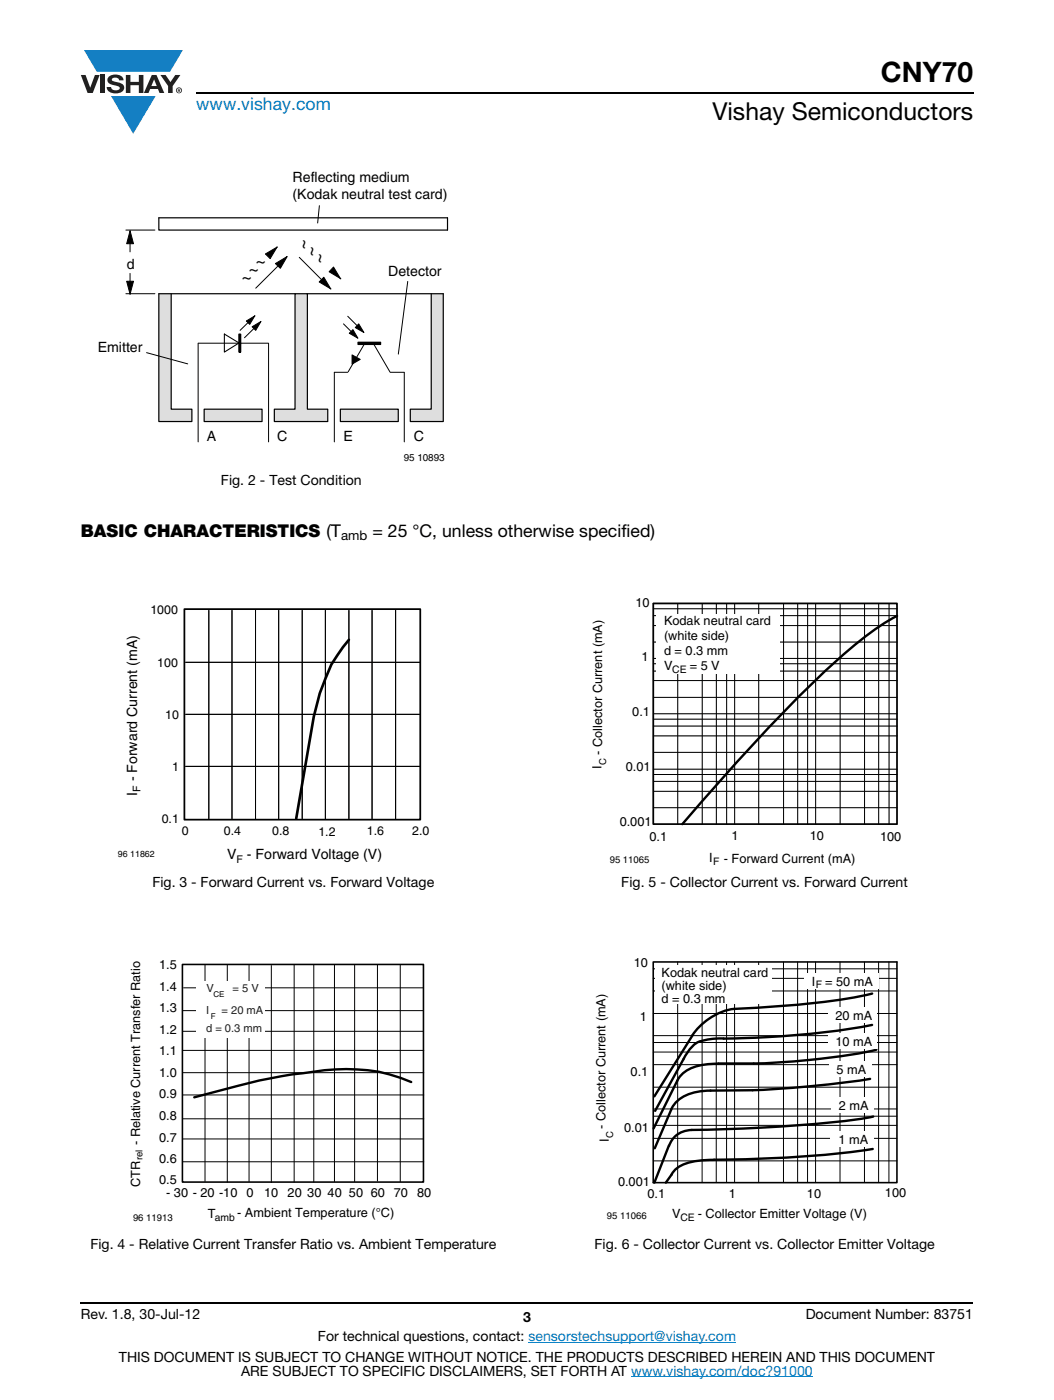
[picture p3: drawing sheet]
<svg xmlns="http://www.w3.org/2000/svg" width="210mm" height="279mm" viewBox="0 0 210 279" stroke-linecap="round" stroke-linejoin="round" font-family="sans-serif">
<g fill="#147fc3">
<path d="M16.8 10h19.7l-2.6 4.3h-1.1h-13.5z"/>
<path d="M22.2 19.2h8.9l-4.5 7.5z"/>
</g>
<g fill="#231f20">
<path d="M16.1 15h1l.9 2.5 .9-2.5h1l-1.4 3.6h-1z"/>
<path d="M20 15h.9v3.6h-.9z"/>
<path d="M21.8 15.3a2.1 2.1 0 0 1 2.7 .3l.1 .4h-.8a.79 .79 0 0 0-.7-.5 .79 .79 0 0 0-.8 .4l.2 .3 1 .2a1.08 1.08 0 0 1 1.3 1 1.08 1.08 0 0 1-1.1 1.2 1.73 1.73 0 0 1-2.4-1.2h.9a.96 .96 0 0 0 .8 .6 .96 .96 0 0 0 .9-.4 1.31 1.31 0 0 0-1.2-.6 1.03 1.03 0 0 1-1.1-.6 1.03 1.03 0 0 1 .2-1.1z"/>
<path d="M25.1 15h.9v1.3h1.7v-1.3h.9v3.6h-.9v-1.6h-1.7v1.6h-.9z"/>
<path d="M32 15h1l1 1.4 1-1.4h1l-1.6 2.2v1.4h-.9v-1.4z"/>
<path d="M30.7 15.9l.6 1.3h-1.1zM30.3 15l-1.6 3.6h.9l.4-.8h1.5l.3 .8h1l-1.6-3.6z"/>
<path d="M35.3 18a.46 .46 0 0 1 .9 0 .46 .46 0 0 1-.9 0zM35.1 18a.6 .6 0 0 0 1.2 0 .6 .6 0 0 0-1.2 0z"/>
<path d="M35.6 17.8h.2v.2h-.2zM35.5 17.7v.7h.1v-.3l.4 .3-.2-.3 .2-.2-.1-.2z"/>
</g>
<path d="M39.1 18.6h155M16.1 260h178" fill="none" stroke="#000" stroke-width=".36"/>
<path d="M105.4 267.9h41.4M125.9 274.8h36.3" fill="none" stroke="#007ec4" stroke-width=".2"/>
<path d="M19.5 34h77.3v58.4h-77.3z" fill="#fff"/>
<path d="M52.9 50.7l2.4-1.4-1.4 2.3zM54.9 52.6l2.4-1.4-1.4 2.3zM56.2 52.3l-5.2 5.2" fill="none" stroke="#000" stroke-width=".2"/>
<g fill="#000">
<path d="M54.9 52.6l2.4-1.4-1.4 2.3z"/>
<path d="M52.9 50.7l2.4-1.4-1.4 2.3z" fill-rule="evenodd"/>
</g>
<path d="M31.7 43.5h57.6v2.4h-57.6z" fill="none" stroke="#000" stroke-width=".24"/>
<path d="M31.7 58.6h2.4v23.1h4.2v2.4h-6.6z" fill-rule="evenodd" fill="#dedede"/>
<path d="M31.7 58.6v25.5h6.6v-2.4h-4.2v-23.1" fill="none" stroke="#000" stroke-width=".24"/>
<path d="M40.7 81.7h11.6v2.4h-11.6z" fill="#dedede"/>
<path d="M31.7 58.6h27.2M40.7 81.7h11.6v2.4h-11.6z" fill="none" stroke="#000" stroke-width=".24"/>
<path d="M58.9 58.6h2.4v23.1h4.1v2.4h-10.7v-2.4h4.2z" fill-rule="evenodd" fill="#dedede"/>
<path d="M58.9 58.6h2.4v23.1h4.1v2.4h-10.7v-2.4h4.2z" fill="none" stroke="#000" stroke-width=".24"/>
<path d="M67.9 81.7h11.5v2.4h-11.5z" fill="#dedede"/>
<path d="M67.9 81.7h11.5v2.4h-11.5z" fill="none" stroke="#000" stroke-width=".24"/>
<path d="M86 58.6h2.4v25.5h-6.6v-2.4h4.2z" fill-rule="evenodd" fill="#dedede"/>
<path d="M61.3 58.6h27.1v25.5h-6.6v-2.4h4.2v-23.1" fill="none" stroke="#000" stroke-width=".24"/>
<path d="M39.5 68.5v19.7M47.7 66.7h.3v3.6h-.3zM49.1 64.1l1.8-1.1-1.1 1.7zM53.6 68.5v19.7M66.7 74.3v13.9M70.2 70.8l1.7 .9-1.7 1zM71.4 68.3h4.5v.5h-4.5zM72.8 68.4l-3.3 5.8M74.4 68.4l3.4 5.8M80.6 74.3v13.9" fill="none" stroke="#000" stroke-width=".2"/>
<g fill="#000">
<path d="M70.2 70.8l1.7 .9-1.7 1z"/>
<path d="M49.1 64.1l1.8-1.1-1.1 1.7z" fill-rule="evenodd"/>
</g>
<path d="M71.4 68.3h4.5v.5h-4.5z" fill="#000"/>
<path d="M47.9 66.7v3.6" fill="none" stroke="#000" stroke-width=".35"/>
<path d="M44.8 66.7l2.9 1.7-2.9 1.9z" fill="#fff"/>
<path d="M44.8 66.7l2.9 1.7-2.9 1.9zM47.7 66.7v3.6M47.9 68.6h.1" fill="none" stroke="#000" stroke-width=".21"/>
<g fill="none" stroke="#000" stroke-width=".2">
<path d="M25.1 58.6h5.8M25.1 45.9h5.8M25.3 56.1h1.3l-.7 2.6zM25.9 46l.7 2.6h-1.3zM25.9 46.8v3.5M25.9 54.6v3.5M59.7 51.4l5.2 5.2M63.7 41l-.3 3.5M64.6 55.3l1.4 2.4-2.3-1.4zM66.5 53.3l1.5 2.3-2.3-1.4zM81.3 56.2l-1.8 14.5M29.2 70.4l8.2 2.2"/>
<path d="M39.6 68.5h13.9M50.2 63.7l-2.3 2.2M50.3 65.2l1.8-1-1.1 1.7zM51.3 64.9l-2.5 2.5M66.7 74.3h2.7M68.5 64.6l2.2 2.2M69.4 63.1l2.5 2.6M69.7 66.5l.7-.7 1 1.7zM71.6 64.6l1 1.8-1.7-1zM77.8 74.3h2.8"/>
</g>
<g fill="#000">
<path d="M69.7 66.5l.7-.7 1 1.7zM71.6 64.6l1 1.8-1.7-1z"/>
<path d="M25.3 56.1h1.3l-.7 2.6z" fill-rule="evenodd"/>
<path d="M25.9 46l.7 2.6h-1.3z" fill-rule="evenodd"/>
<path d="M64.6 55.3l1.4 2.4-2.3-1.4z" fill-rule="evenodd"/>
<path d="M66.5 53.3l1.5 2.3-2.3-1.4z" fill-rule="evenodd"/>
<path d="M50.3 65.2l1.8-1-1.1 1.7z" fill-rule="evenodd"/>
</g>
<path d="M23.5 120.3h62.2v52.5h-62.2z" fill="#fff"/>
<path d="M37 132.2h46.7M41.7 121.8v41.6M46.3 121.8v41.6M51 121.8v41.6M55.6 121.8v41.6M60.3 121.8v41.6M64.9 121.8v41.6M69.6 121.8v41.6M74.2 121.8v41.6M78.9 121.8v41.6M37 153h46.7M37 142.6h46.7" fill="none" stroke="#000" stroke-width=".2"/>
<path d="M69.6 127.7l-1.2 1.5-2.3 3.4-2.3 5.8-1.2 4.6-3.5 20.3" fill="none" stroke="#000" stroke-width=".53"/>
<path d="M36.8 121.6h47v42h-47z" fill="none" stroke="#000" stroke-width=".35"/>
<path d="M25.8 191.7h60.2v52.1h-60.2z" fill="#fff"/>
<path d="M82 215.9a33.3 33.3 0 0 0-17.3-2.3 110.7 110.7 0 0 0-17.3 3.1l-8.7 2.3" fill="none" stroke="#000" stroke-width=".48"/>
<path d="M36.4 192.5h48.1v43.4h-48.1z" fill="none" stroke="#000" stroke-width=".32"/>
<g fill="none" stroke="#000" stroke-width=".2">
<path d="M36.6 197.1h47.9M40.9 192.6v43.2M45.3 192.5v43.5M49.7 192.6v43.3M54.1 192.6v43.5M58.7 192.5v43.5M62.6 192.5v43.5M66.7 192.6v43.3M70.7 192.6v43.3M75.3 192.5v43.3M79.8 192.6v43.3M36.3 218.5h48.3"/>
<path d="M36.3 214.1h48.3M36.3 209.6h48.3M36.5 205.8h48M36.5 201.7h48M36.3 231.9h48.3M36.3 223.3h48.3M36.5 227.3h48"/>
</g>
<g fill="#fff">
<path d="M39.1 195.8h13.7v11.3h-13.7z"/>
<path d="M118.2 119.4h62.3v53.4h-62.3z"/>
</g>
<path d="M130.3 120.4h48.6v44.1h-48.6z" fill="none" stroke="#808080" stroke-width=".32"/>
<path d="M130.3 120.4h48.6v44.1h-48.6z" fill="none" stroke="#000" stroke-width=".32"/>
<g fill="#000">
<path d="M146.6 120.4v44.1zM162.7 120.4v44.1zM130.3 153.5h48.6zM130.3 142.5h48.6zM130.3 131.4h48.6z"/>
<path d="M177.3 120.4v44.1zM175.3 120.4v44.1zM172.5 120.4v44.1zM167.6 120.4v44.1zM161.1 120.4v44.1zM159.1 120.4v44.1zM156.3 120.4v44.1zM151.4 120.4v44.1zM145 120.4v44.1zM142.9 120.4v44.1zM140.1 120.4v44.1zM135.2 120.4v44.1zM130.3 154.6h48.6zM130.3 155.9h48.6zM130.3 157.9h48.6zM130.3 161.2h48.6zM130.3 143.5h48.6zM130.3 144.9h48.6zM130.3 146.9h48.6zM130.3 150.1h48.6zM130.3 132.5h48.6zM130.3 133.9h48.6zM130.3 135.8h48.6zM130.3 139.2h48.6zM130.3 121.5h48.6zM130.3 122.9h48.6zM130.3 124.9h48.6zM130.3 128.1h48.6z"/>
</g>
<g fill="none" stroke="#000" stroke-width=".2">
<path d="M130.3 131.4h48.6M130.3 132.5h48.6M130.3 133.9h48.6M130.3 135.8h48.6M130.3 139.2h48.6M130.3 121.5h48.6M130.3 122.9h48.6M130.3 124.8h48.6M130.3 128.1h48.6M135.2 120.4v44.1M140.1 120.4v44.1M142.9 120.4v44.1"/>
<path d="M145 120.4v44.1M146.6 120.4v44.1M151.4 120.4v44.1M156.3 120.4v44.1M159.1 120.4v44.1M161.1 120.4v44.1M162.7 120.4v44.1M167.6 120.4v44.1M172.5 120.4v44.1M175.3 120.4v44.1M177.3 120.4v44.1M130.3 153.5h48.6"/>
<path d="M130.3 142.5h48.6M130.3 154.6h48.6M130.3 155.9h48.6M130.3 157.9h48.6M130.3 143.5h48.6M130.3 144.9h48.6M130.3 146.9h48.6M130.3 150.1h48.6M130.3 161.2h48.6"/>
</g>
<path d="M179 122.9a64.7 64.7 0 0 0-13.5 10.2 385.9 385.9 0 0 0-29.4 31.4" fill="none" stroke="#000" stroke-width=".48"/>
<g fill="#fff">
<path d="M130.9 122.6h24.6v11.9h-24.6z"/>
<path d="M118.6 190.9h62.2v53.3h-62.2z"/>
</g>
<path d="M130.3 192h48.6v44h-48.6z" fill="none" stroke="#000" stroke-width=".32"/>
<g fill="none" stroke="#000" stroke-width=".2">
<path d="M130.3 193.3h48.6M130.3 195.3h48.6M130.3 197.8h48.6M135.2 192v44M140.1 192v44M142.9 192v44M144.9 192v44M146.5 192v44M151.3 192v44M156.3 192v44M159.1 192v44M161.1 192v44"/>
<path d="M162.7 192v44M167.6 192v44M172.4 192v44M175.3 192v44M177.3 192v44M130.3 208.1h48.6M130.3 210h48.6M130.3 212.5h48.6M130.3 217h48.6M130.3 202.3h48.6M130.3 206.7h48.6M130.3 222.8h48.6"/>
<path d="M130.3 224.6h48.6M130.3 227.2h48.6M130.3 231.7h48.6M130.3 221.3h48.6"/>
</g>
<path d="M174 198.3a155.3 155.3 0 0 1-27.5 3 12.3 12.3 0 0 0-8.4 5.3l-7.6 12.2M139.8 207.8a5.4 5.4 0 0 0-3 2.8l-6.1 11.1M143.3 212.3a10 10 0 0 0-7.5 2.3l-.7 1.1-4.7 9.5M144.3 207.3l-.2-.1a13.1 13.1 0 0 0-4.3 .6M173.6 215.3a222.1 222.1 0 0 1-23.5 2.3l-8.4 .1a8.9 8.9 0 0 0-7.3 2.8l-.5 1M174 204.5a177.5 177.5 0 0 1-29.6 2.8M174.8 209.5a140.2 140.2 0 0 1-24.5 2.7h-7M133.4 228.6l-2.9 7.4M133.9 221.5l-3.3 7.7M142.5 231.5h-1.4a10.6 10.6 0 0 0-6.3 1.9l-2 2.6M174.1 229.3a232.4 232.4 0 0 1-31.7 2.1M174.2 222.8a207.7 207.7 0 0 1-27.2 2.5l-8 .2a4.9 4.9 0 0 0-5.5 3.2" fill="none" stroke="#000" stroke-width=".48"/>
<g fill="#fff">
<path d="M160.4 194.2h14.9v3h-14.9z"/>
<path d="M165.1 201.1h9.7v3.1h-9.7z"/>
<path d="M165.1 206.1h9.7v3.1h-9.7z"/>
<path d="M165.4 211.9h8.5v3h-8.5z"/>
<path d="M165.8 219h8.6v3h-8.6z"/>
<path d="M165.7 225.7h8.7v3.1h-8.7z"/>
<path d="M130.8 192.7h23.2v7.8h-23.2z"/>
</g>
<text font-size="5.6" x="175.7" y="16.4">CNY70</text>
<text font-size="4.9" x="142.1" y="24">Vishay Semiconductors</text>
<g font-size="3.7">
<text x="59.7" y="47.8" transform="rotate(90 59.7 47.8)">~</text>
<text x="51" y="53.3">~</text>
<text x="61.3" y="49.1" transform="rotate(90 61.3 49.1)">~</text>
<text x="62.9" y="50.5" transform="rotate(90 62.9 50.5)">~</text>
<text x="48.2" y="56.5">~</text>
<text x="49.6" y="54.9">~</text>
</g>
<text font-size="3.5" fill="#007ec4" x="39.1" y="21.9">www.vishay.com</text>
<g font-size="3.5">
<text x="16.1" y="107.2">BASIC CHARACTERISTICS (T</text>
<text x="74.3" y="107.2">= 25 °C, unless otherwise specified)</text>
</g>
<g font-size="2.8">
<text x="58.4" y="36.4">Reflecting medium</text>
<text x="58.4" y="39.8">(Kodak neutral test card)</text>
<text x="25.3" y="53.7">d</text>
<text x="77.4" y="55.2">Detector</text>
<text x="19.5" y="70.2">Emitter</text>
<text x="41.2" y="88">A</text>
<text x="55.3" y="88">C</text>
<text x="68.5" y="88">E</text>
<text x="82.6" y="88">C</text>
<text x="44.1" y="96.8">Fig. 2 - Test Condition</text>
<text x="27.3" y="155.9" transform="rotate(-90 27.3 155.9)">- Forward Current (mA)</text>
<text x="27.3" y="158.8" transform="rotate(-90 27.3 158.8)">I</text>
<text x="45.3" y="171.4">V</text>
<text x="49.3" y="171.4">- Forward Voltage (V)</text>
<text x="30.4" y="176.9">Fig. 3 - Forward Current vs. Forward Voltage</text>
<text x="123.9" y="176.9">Fig. 5 - Collector Current vs. Forward Current</text>
<text x="18" y="249.3">Fig. 4 - Relative Current Transfer Ratio vs. Ambient Temperature</text>
<text x="118.6" y="249.3">Fig. 6 - Collector Current vs. Collector Emitter Voltage</text>
<text x="16.1" y="263.3">Rev. 1.8, 30-Jul-12</text>
<text x="104.3" y="263.8">3</text>
<text x="160.7" y="263.3">Document Number: 83751</text>
<text x="63.4" y="267.7">For technical questions, contact: sensorstechsupport@vishay.com</text>
<text x="23.7" y="271.7">THIS DOCUMENT IS SUBJECT TO CHANGE WITHOUT NOTICE. THE PRODUCTS DESCRIBED HEREIN AND THIS DOCUMENT</text>
<text x="48.1" y="274.6">ARE SUBJECT TO SPECIFIC DISCLAIMERS, SET FORTH AT www.vishay.com/doc?91000</text>
</g>
<text font-size="2.6" x="68" y="107.8">amb</text>
<g font-size="2.5">
<text x="30" y="122.5">1000</text>
<text x="126.7" y="121.2">10</text>
<text x="132.5" y="124.8">Kodak neutral card</text>
<text x="128" y="131.9">1</text>
<text x="132.5" y="127.7">(white side)</text>
<text x="132.5" y="130.6">d = 0.3 mm</text>
<text x="31.4" y="133">100</text>
<text x="132.5" y="133.6">V</text>
<text x="137.6" y="133.6">= 5 V</text>
<text x="33" y="143.4">10</text>
<text x="126.1" y="142.9">0.1</text>
<text x="34.3" y="153.8">1</text>
<text x="120" y="153.4" transform="rotate(-90 120 153.4)">I</text>
<text x="120.1" y="150.7" transform="rotate(-90 120.1 150.7)">- Collector Current (mA)</text>
<text x="124.8" y="154">0.01</text>
<text x="32.3" y="164.2">0.1</text>
<text x="36.3" y="166.7">0</text>
<text x="44.7" y="166.7">0.4</text>
<text x="54.3" y="166.7">0.8</text>
<text x="63.5" y="166.8">1.2</text>
<text x="73.2" y="166.7">1.6</text>
<text x="82.2" y="166.7">2.0</text>
<text x="123.6" y="164.9">0.001</text>
<text x="129.6" y="167.8">0.1</text>
<text x="145.9" y="167.7">1</text>
<text x="161.5" y="167.7">10</text>
<text x="175.5" y="167.8">100</text>
<text x="141.4" y="172.1">I</text>
<text x="144.4" y="172.3">- Forward Current (mA)</text>
<text x="31.7" y="197.7">1.4</text>
<text x="31.7" y="193.5">1.5</text>
<text x="126.4" y="193.1">10</text>
<text x="132" y="194.9">Kodak neutral card</text>
<text x="132" y="197.5">(white side)</text>
<text x="161.9" y="196.7">I</text>
<text x="164.6" y="196.7">= 50 mA</text>
<text x="31.7" y="202">1.3</text>
<text x="127.6" y="203.7">1</text>
<text x="132" y="200.1">d = 0.3 mm</text>
<text x="166.7" y="203.6">20 mA</text>
<text x="31.7" y="206.3">1.2</text>
<text x="166.7" y="208.7">10 mA</text>
<text x="31.7" y="215">1.0</text>
<text x="31.7" y="210.6">1.1</text>
<text x="125.8" y="214.8">0.1</text>
<text x="166.9" y="214.4">5 mA</text>
<text x="31.7" y="219.2">0.9</text>
<text x="167.3" y="221.5">2 mA</text>
<text x="31.7" y="227.8">0.7</text>
<text x="31.7" y="223.5">0.8</text>
<text x="120.8" y="225.3" transform="rotate(-90 120.8 225.3)">- Collector Current (mA)</text>
<text x="121.5" y="228" transform="rotate(-90 121.5 228)">I</text>
<text x="124.5" y="225.8">0.01</text>
<text x="27.9" y="228.5" transform="rotate(-90 27.9 228.5)">- Relative Current Transfer Ratio</text>
<text x="31.7" y="232.1">0.6</text>
<text x="167.3" y="228.3">1 mA</text>
<text x="27.9" y="237" transform="rotate(-90 27.9 237)">CTR</text>
<text x="31.7" y="236.4">0.5</text>
<text x="33.1" y="238.9">- 30 - 20 -10</text>
<text x="49.2" y="238.8">0</text>
<text x="52.7" y="238.9">10</text>
<text x="57.4" y="238.9">20</text>
<text x="61.3" y="238.9">30</text>
<text x="65.4" y="238.9">40</text>
<text x="69.6" y="238.9">50</text>
<text x="73.9" y="238.9">60</text>
<text x="78.5" y="238.9">70</text>
<text x="83.2" y="238.9">80</text>
<text x="123.3" y="236.7">0.001</text>
<text x="129.2" y="239">0.1</text>
<text x="145.4" y="239">1</text>
<text x="161" y="239">10</text>
<text x="176.5" y="238.9">100</text>
<text x="41.5" y="243.1">T</text>
<text x="47.3" y="242.9">- Ambient Temperature (°C)</text>
<text x="134.1" y="243">V</text>
<text x="139.2" y="243">- Collector Emitter Voltage (V)</text>
</g>
<g font-size="2.2" fill="#231f20">
<text x="41.1" y="202.4">I</text>
<text x="41.2" y="198">V</text>
<text x="44.2" y="202.4">= 20 mA</text>
<text x="46.4" y="198">= 5 V</text>
<text x="41.1" y="205.9">d = 0.3 mm</text>
</g>
<g font-size="2.1">
<text x="134.1" y="134.3">CE</text>
<text x="28.1" y="158" transform="rotate(-90 28.1 158)">F</text>
<text x="47.2" y="172.1">F</text>
<text x="142.3" y="172.6">F</text>
<text x="162.8" y="197.2">F</text>
<text x="42.9" y="243.6">amb</text>
<text x="135.7" y="243.7">CE</text>
</g>
<text font-size="2" x="80.5" y="91.9">95 10893</text>
<g font-size="1.9">
<text x="120.9" y="152.7" transform="rotate(-90 120.9 152.7)">C</text>
<text x="121.6" y="172.2">95 11065</text>
<text x="122.3" y="227" transform="rotate(-90 122.3 227)">C</text>
<text x="28.5" y="231.5" transform="rotate(-90 28.5 231.5)">rel</text>
<text x="26.5" y="243.8">96 11913</text>
<text x="121.1" y="243.4">95 11066</text>
</g>
<text font-size="1.8" x="23.5" y="171.1">96 11862</text>
<g font-size="1.6">
<text x="42.1" y="203.3">F</text>
<text x="42.6" y="198.9">CE</text>
</g>
</svg>
